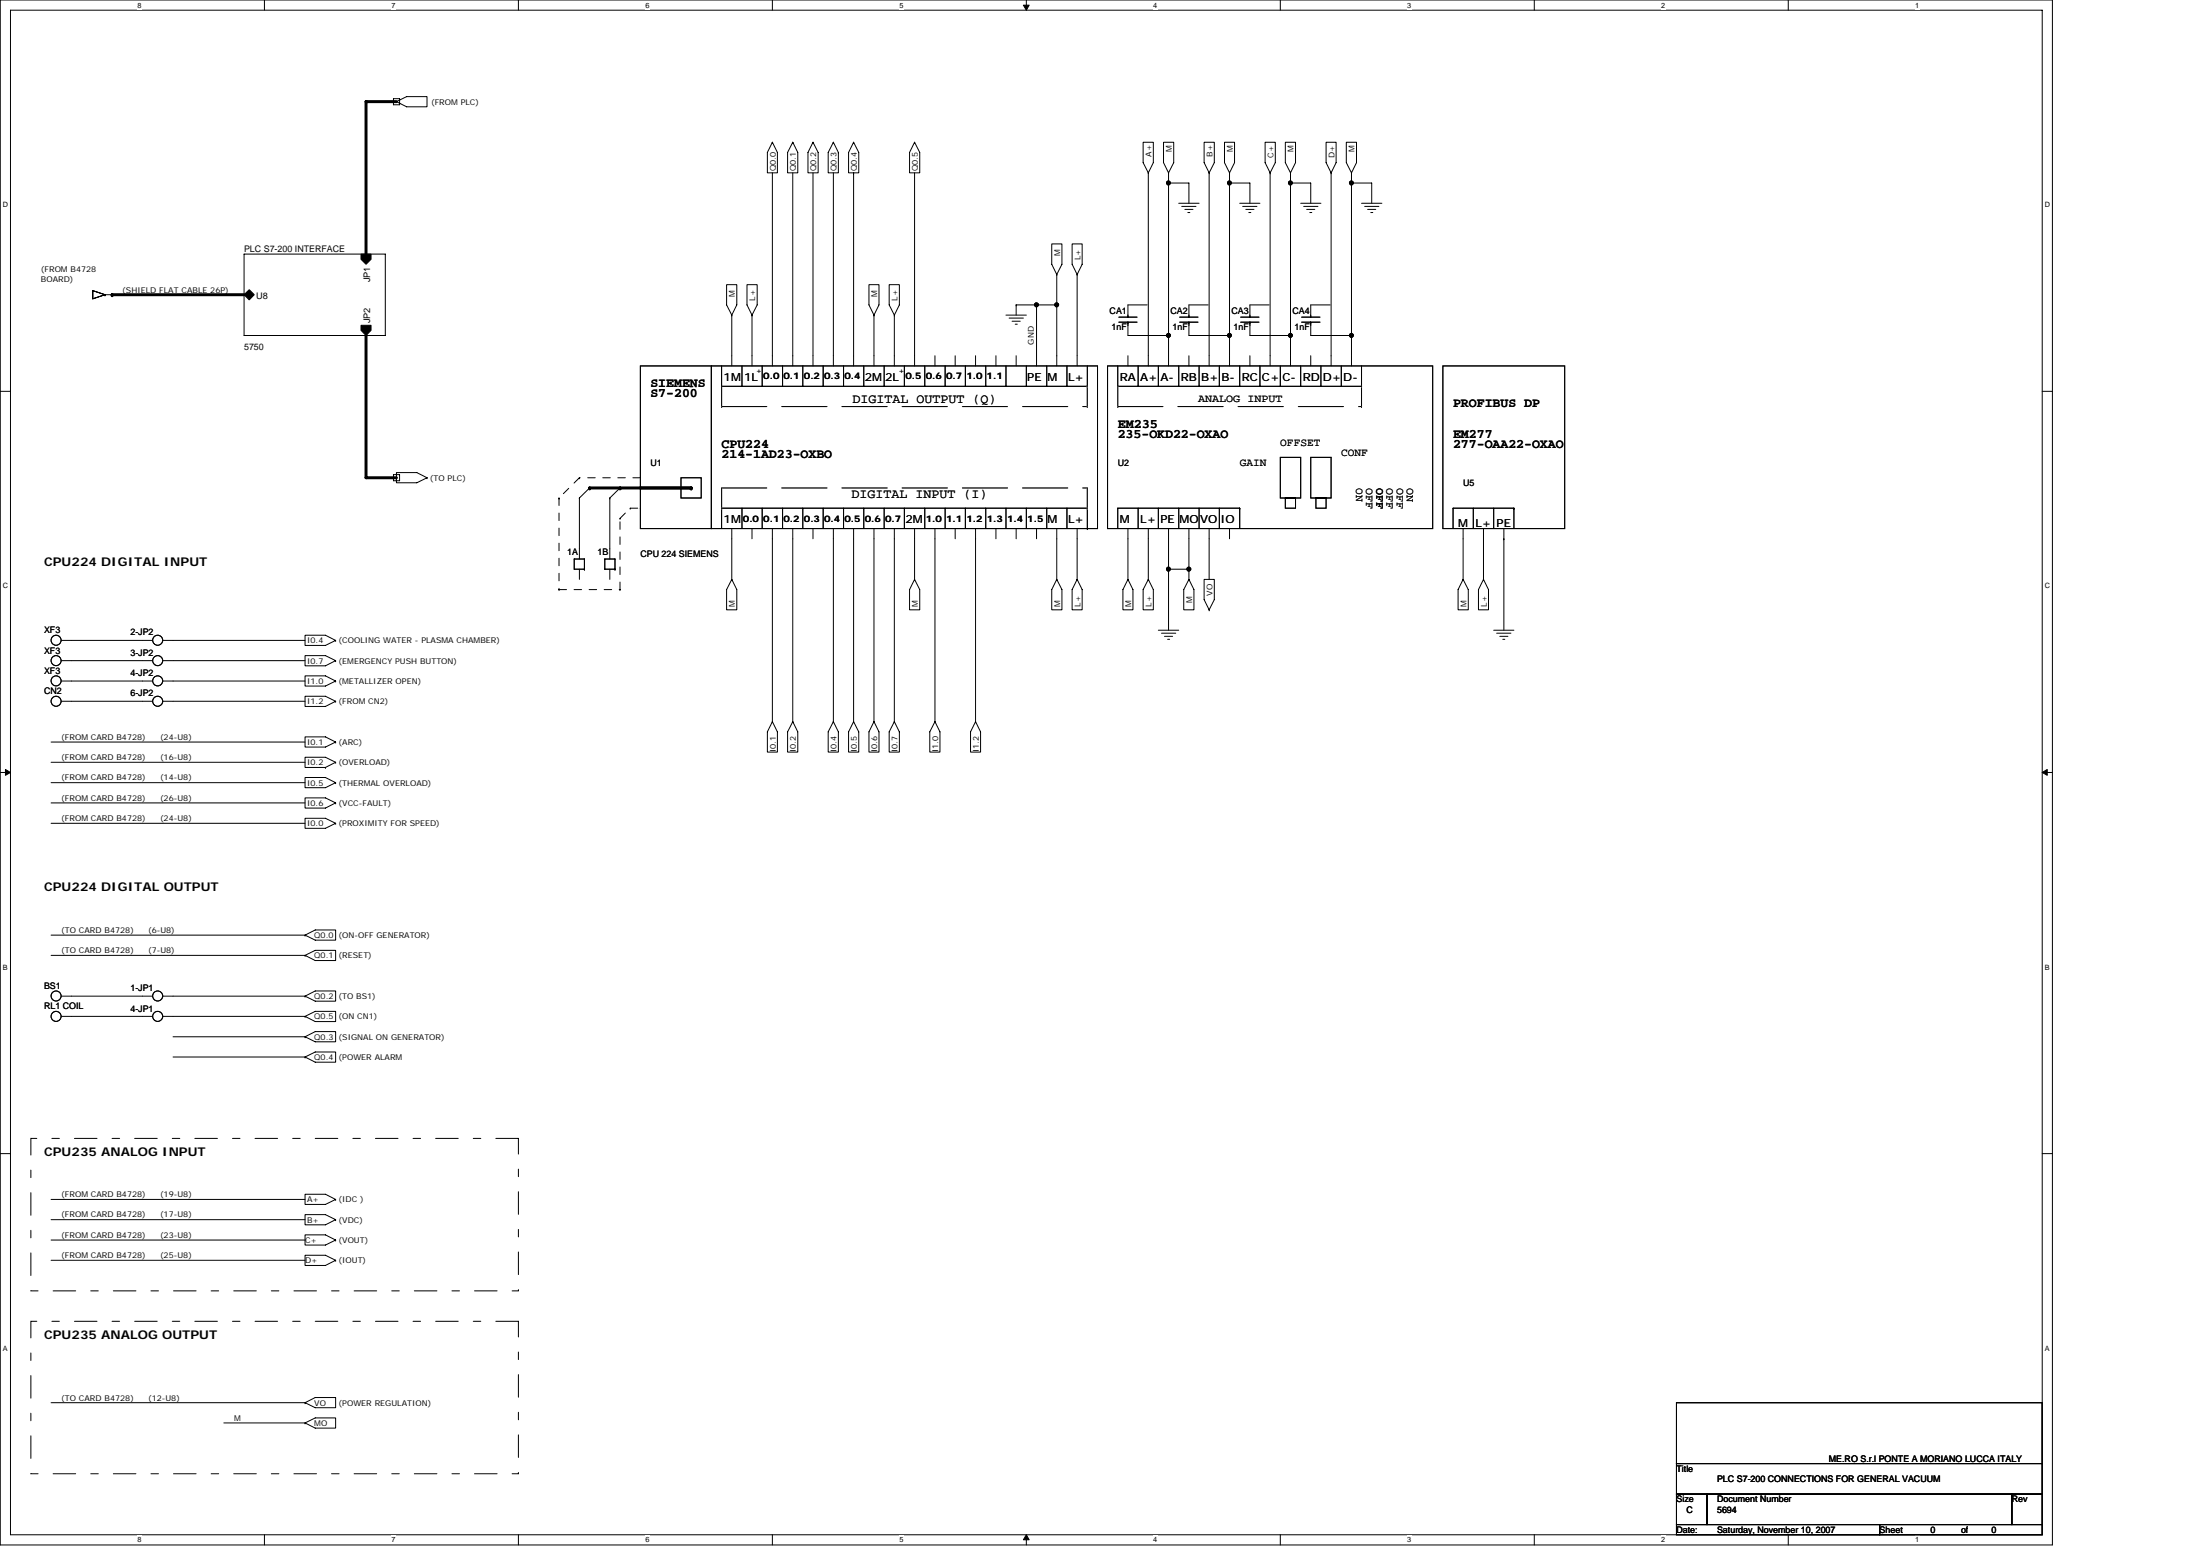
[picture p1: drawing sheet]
<svg xmlns="http://www.w3.org/2000/svg" width="297mm" height="210mm" viewBox="0 0 297 210" stroke-linecap="round" stroke-linejoin="round" font-family="sans-serif">
<path d="M0 0h277.1v208.5h-277.1zM1.4 1.4h274.3v205.7h-274.3z" fill="none" stroke="#000" stroke-width=".14"/>
<g fill="#fff">
<path d="M18.6 .1h.5v1.1h-.5z"/>
<path d="M18.6 207.3h.5v1.1h-.5z"/>
</g>
<path d="M35.7 0v1.4M35.7 207.1v1.4" fill="none" stroke="#000" stroke-width=".14"/>
<g fill="#fff">
<path d="M52.8 .1h.6v1.1h-.6z"/>
<path d="M52.8 207.3h.6v1.1h-.6z"/>
</g>
<path d="M70 0v1.4M70 207.1v1.4" fill="none" stroke="#000" stroke-width=".14"/>
<g fill="#fff">
<path d="M87.1 .1h.6v1.1h-.6z"/>
<path d="M87.1 207.3h.6v1.1h-.6z"/>
</g>
<path d="M104.3 0v1.4M104.3 207.1v1.4" fill="none" stroke="#000" stroke-width=".14"/>
<g fill="#fff">
<path d="M121.4 .1h.6v1.1h-.6z"/>
<path d="M121.4 207.3h.6v1.1h-.6z"/>
</g>
<path d="M138.6 0v1.4M138.6 207.1v1.4" fill="none" stroke="#000" stroke-width=".14"/>
<path d="M138.2 .7h.8l-.4 .7zM138.6 207.1l.4 .7h-.8z" fill="#000" stroke="#000" stroke-width=".14"/>
<g fill="#fff">
<path d="M155.7 .1h.6v1.1h-.6z"/>
<path d="M155.7 207.3h.6v1.1h-.6z"/>
</g>
<path d="M172.9 0v1.4M172.9 207.1v1.4" fill="none" stroke="#000" stroke-width=".14"/>
<g fill="#fff">
<path d="M190 .1h.6v1.1h-.6z"/>
<path d="M190 207.3h.6v1.1h-.6z"/>
</g>
<path d="M207.2 0v1.4M207.2 207.1v1.4" fill="none" stroke="#000" stroke-width=".14"/>
<g fill="#fff">
<path d="M224.3 .1h.5v1.1h-.5z"/>
<path d="M224.3 207.3h.5v1.1h-.5z"/>
</g>
<path d="M241.4 0v1.4M241.4 207.1v1.4" fill="none" stroke="#000" stroke-width=".14"/>
<g fill="#fff">
<path d="M258.6 .1h.5v1.1h-.5z"/>
<path d="M258.6 207.3h.5v1.1h-.5z"/>
<path d="M.4 27.1h.7v1.1h-.7z"/>
<path d="M276.1 27.1h.7v1.1h-.7z"/>
<path d="M.4 78.5h.7v1.1h-.7z"/>
<path d="M276.1 78.5h.7v1.1h-.7z"/>
</g>
<path d="M0 52.8h1.4M275.7 52.8h1.4" fill="none" stroke="#000" stroke-width=".14"/>
<g fill="#fff">
<path d="M.4 130h.7v1.1h-.7z"/>
<path d="M276.1 130h.7v1.1h-.7z"/>
</g>
<path d="M0 104.2h1.4M275.7 104.2h1.4" fill="none" stroke="#000" stroke-width=".14"/>
<path d="M.7 103.8l.7 .4-.7 .4zM275.7 104.2l.7-.4v.8z" fill="#000" stroke="#000" stroke-width=".14"/>
<g fill="#fff">
<path d="M.4 181.4h.7v1.1h-.7z"/>
<path d="M276.1 181.4h.7v1.1h-.7z"/>
</g>
<g fill="none" stroke="#000" stroke-width=".14">
<path d="M53.1 13.3h.9v.8h-.9zM53.5 13.7l1.4-.7h2.8v1.4h-2.8zM53.5 13.7h.1M104.3 19.2l.7 1.4v2.7h-1.4v-2.7zM104.3 19.2h.1M107 19.2l.7 1.4v2.7h-1.4v-2.7zM107 19.2h.1M109.8 19.2l.7 1.4v2.7h-1.4v-2.7zM109.8 19.2h.1M112.5 19.2l-.7 1.4v2.7h1.4v-2.7M112.5 19.2h.1M112.5 19.2l.7 1.4"/>
<path d="M115.2 19.2l.7 1.4v2.7h-1.3v-2.7zM115.2 19.2h.1M123.5 19.2l.7 1.4v2.7h-1.4v-2.7zM123.5 19.2h.1M154.3 19.2h1.4v2.7l-.7 1.4-.7-1.4zM157.1 19.2h1.4v2.7l-.7 1.4-.7-1.4zM162.6 19.2h1.4v2.7l-.7 1.4-.7-1.4zM165.3 19.2h1.4v2.7l-.7 1.4-.7-1.4zM170.8 19.2h1.4v2.7l-.7 1.4-.7-1.4zM173.5 19.2h1.4v2.7l-.7 1.4-.7-1.4zM179 19.2h1.4v2.7l-.7 1.4-.7-1.4zM181.8 19.2h1.4v2.7l-.7 1.4-.7-1.4z"/>
<path d="M12.5 39.2l1.7 .6-1.7 .5zM14.2 39.8h.1M14.2 39.8h1.3M33 34.3h19v11h-19zM98.1 38.4h1.4v2.7l-.7 1.4-.7-1.4zM100.9 38.4h1.3v2.7l-.7 1.4-.6-1.4zM104.3 23.3v26.1M107 23.3v26.1M109.8 23.3v26.1M112.5 23.3v26.1M113.2 20.6h.1M115.2 23.3h.1"/>
<path d="M115.2 23.3v26.1M117.3 38.4h1.4v2.7l-.7 1.4-.7-1.4zM120.1 38.4h1.3v2.7l-.6 1.4-.7-1.4zM123.5 23.3v26.1M142 32.9h1.4v2.8l-.7 1.3-.7-1.3zM142.7 37v4.1h-2.7v8.3M142.7 37h.1M144.8 32.9h1.3v2.8l-.7 1.3-.6-1.3zM145.4 37v12.4M145.4 37h.1M155 23.3v26.1M155 23.3h.1"/>
<path d="M157.8 24.7h2.7v2.7M157.8 23.3v1.4M157.8 24.7v20.6h-5.5v-1.8M157.8 24.7h.1M157.8 23.3h.1M159.1 27.4h2.8M159.6 27.9h1.9M160 28.3h1.1M160.4 28.7h.3M163.3 23.3v26.1M163.3 23.3h.1M166 24.7h2.8v2.7"/>
<path d="M166 23.3v1.4M166 24.7v20.6h-5.5v-1.8M166 24.7h.1M166 23.3h.1M167.4 27.4h2.7M167.8 27.9h1.9M168.2 28.3h1.1M168.6 28.7h.3M171.5 23.3v26.1M171.5 23.3h.1M174.2 24.7h2.8v2.7M174.2 23.3v1.4"/>
<path d="M174.2 24.7v20.6h-5.4v-1.8M174.2 24.7h.1M174.2 23.3h.1M175.6 27.4h2.7M176 27.9h1.9M176.4 28.3h1.1M176.8 28.7h.3M179.7 23.3v26.1M179.7 23.3h.1M182.5 24.7h2.7v2.7M182.5 23.3v1.4M182.5 24.7v20.6h-5.5v-1.8"/>
<path d="M182.5 24.7h.1M182.5 23.3h.1M183.8 27.4h2.8M184.3 27.9h1.9M184.7 28.3h1.1M185.1 28.7h.3M86.5 49.4h9.6v21.9h-9.6zM96.1 49.4h52.1v21.9h-52.1zM97.4 49.4v2.7h49.4v-2.7M98.8 42.5v6.9M98.8 42.5h.1M100.2 49.4v2.7"/>
<path d="M101.5 42.5v6.9M101.5 42.5h.1M102.9 49.4v2.7M105.7 49.4v2.7M108.4 49.4v2.7M111.1 49.4v2.7M113.9 49.4v2.7M116.6 49.4v2.7M118 42.5v6.9M118 42.5h.1M119.4 49.4v2.7M120.8 42.5v6.9"/>
<path d="M120.8 42.5h.1M122.1 49.4v2.7M124.9 49.4v2.7M126.2 48v1.4M127.6 49.4v2.7M129 48v1.4M130.3 49.4v2.7M131.7 48v1.4M133.1 49.4v2.7M134.5 48v1.4M135.8 42.5h2.8M135.8 49.4v2.7"/>
<path d="M136.2 42.9h2M136.6 43.3h1.1M137.1 43.8h.2M137.2 41.1h.1M137.2 41.1v1.4M137.2 41.1h2.8M137.2 48v1.4M138.6 49.4v2.7M141.3 49.4v2.7M142.7 41.1h.1M142.7 41.1v8.3M144.1 49.4v2.7"/>
<path d="M149.5 49.4h43.9v21.9h-43.9zM150.9 49.4v2.7h32.9v-2.7M151.1 43.5h2.4M151.1 42.8h2.4M152.3 43.5h.1M152.3 48v1.4M153.7 49.4v2.7M154.9 41.1h-2.6v1.7M156.4 49.4v2.7M157.8 45.3h.1M157.8 45.3v4.1M159.1 49.4v2.7"/>
<path d="M159.3 43.5h2.5M159.3 42.8h2.5M160.5 43.5h.1M160.5 48v1.4M161.9 49.4v2.7M163.1 41.1h-2.6v1.7M164.6 49.4v2.7M166 45.3h.1M166 45.3v4.1M167.4 49.4v2.7M167.5 43.5h2.5M167.5 42.8h2.5"/>
<path d="M168.8 43.5h.1M168.8 48v1.4M170.1 49.4v2.7M171.4 41.1h-2.6v1.7M172.9 49.4v2.7M174.2 45.3v4.1M175.6 49.4v2.7M175.7 43.5h2.5M175.7 42.8h2.5M177 43.5h.1M177 48v1.4M178.3 49.4v2.7"/>
<path d="M179.6 41.1h-2.6v1.7M181.1 49.4v2.7M182.5 45.3v4.1M194.8 49.4h16.5v21.9h-16.5zM53.1 64.1h.9v.8h-.9zM53.5 63.8h2.8l1.4 .7-1.4 .7h-2.8zM57.7 64.5h.1M77.5 75.4h1.4v1.4h-1.4zM78.2 67.2v8.2M78.2 67.2h.1M78.2 76.8v1.4M78.9 76.8h.1"/>
<path d="M79.6 65.8l-1.4 1.4M81.7 75.4h1.3v1.4h-1.3zM82.3 67.2v8.2M82.3 67.2h.1M82.3 76.8v1.4M83 76.8h.1M83.7 65.8l-1.4 1.4M86.5 65.8h.1M91.9 64.5h2.8v2.7h-2.8zM97.4 71.3v-2.7h49.4v2.7M98.8 71.3v6.9M98.8 78.2l.7 1.4v2.7h-1.4v-2.7z"/>
<path d="M98.8 78.2h.1M100.2 68.6v2.7M101.5 71.3v1.4M102.9 68.6v2.7M104.3 71.3v26.1M105.7 68.6v2.7M107 71.3v26.1M108.4 68.6v2.7M109.8 71.3v1.4M111.1 68.6v2.7M112.5 71.3v26.1M113.9 68.6v2.7"/>
<path d="M115.2 71.3v26.1M116.6 68.6v2.7M118 71.3v26.1M119.4 68.6v2.7M120.8 71.3v26.1M122.1 68.6v2.7M123.5 71.3v6.9M123.5 78.2l.7 1.4v2.7h-1.4v-2.7zM123.5 78.2h.1M124.9 68.6v2.7M126.2 71.3v26.1M127.6 68.6v2.7"/>
<path d="M129 71.3v1.4M130.3 68.6v2.7M131.7 71.3v26.1M133.1 68.6v2.7M134.5 71.3v1.4M135.8 68.6v2.7M137.2 71.3v1.4M138.6 68.6v2.7M140 71.3v1.4M141.3 68.6v2.7M142.7 71.3v6.9M142.7 78.2l.7 1.4v2.7h-1.4v-2.7z"/>
<path d="M142.7 78.2h.1M144.1 68.6v2.7M145.4 71.3v6.9M145.4 78.2l.7 1.4v2.7h-1.3v-2.7zM145.4 78.2h.1M146.8 71.3h.1M152.3 71.3v6.9M152.3 78.2l.7 1.4v2.7h-1.4v-2.7zM152.3 78.2h.1M153.7 68.6v2.7M155 71.3v6.9M155 78.2l.7 1.4v2.7h-1.4v-2.7z"/>
<path d="M155 78.2h.1M156.4 68.6v2.7M157.8 76.8h.1M157.8 76.8h2.7M157.8 71.3v5.5M157.8 76.8v8.2M159.1 68.6v2.7M160.5 76.8h.1M160.5 71.3v5.5M160.5 78.2l.7 1.4v2.7h-1.4v-2.7zM160.5 78.2h.1M160.5 76.8v1.4"/>
<path d="M161.9 68.6v2.7M162.6 78.2h1.4v2.7l-.7 1.4-.7-1.4zM163.3 71.3v6.9M164.6 68.6v2.7M166 71.3v1.4M167.4 68.6h-16.5v2.7M167.4 68.6v2.7M167.4 68.6h.1M172.9 61.7h2.7v5.5h-2.7zM173.5 67.2h1.4v1.4h-1.4zM177 61.7h2.7v5.5h-2.7zM177.7 67.2h1.3v1.4h-1.3z"/>
<path d="M197.5 71.3v6.9M197.5 78.2l.7 1.4v2.7h-1.3v-2.7zM197.5 78.2h.1M198.9 68.6v2.7M200.3 71.3v6.9M200.3 78.2l.7 1.4v2.7h-1.4v-2.7zM200.3 78.2h.1M201.7 68.6v2.7M203 72.7h.1M203 71.3v13.7M204.4 68.6h-8.2v2.7M204.4 68.6v2.7"/>
<path d="M204.4 68.6h.1M8.3 86.4h12.3M8.3 89.2h12.3M8.3 91.9h12.3M8.3 94.6h12.3M22 86.4h19.2M22 89.2h19.2M22 91.9h19.2M22 94.6h19.2M41.2 85.7h2.7l1.4 .7-1.4 .7h-2.7zM41.2 88.5h2.7l1.4 .7-1.4 .7h-2.7zM41.2 91.2h2.7l1.4 .7-1.4 .7h-2.7z"/>
<path d="M41.2 99.4h2.7l1.4 .7-1.4 .7h-2.7zM41.2 94h2.7l1.4 .6-1.4 .7h-2.7zM45.3 86.4h.1M45.3 89.2h.1M45.3 91.9h.1M45.3 94.6h.1M104.3 97.4l.7 1.4v2.7h-1.4v-2.7zM104.3 97.4h.1M107 97.4l.7 1.4v2.7h-1.4v-2.7zM107 97.4h.1M112.5 97.4l.7 1.4v2.7h-1.4v-2.7zM112.5 97.4h.1"/>
<path d="M115.2 97.4l.7 1.4v2.7h-1.3v-2.7zM115.2 97.4h.1M118 97.4l.7 1.4v2.7h-1.4v-2.7zM118 97.4h.1M120.8 97.4l.6 1.4v2.7h-1.3v-2.7zM120.8 97.4h.1M126.2 97.4l.7 1.4v2.7h-1.4v-2.7zM126.2 97.4h.1M131.7 97.4l.7 1.4v2.7h-1.4v-2.7zM131.7 97.4h.1M156.4 85h2.7M156.8 85.4h1.9"/>
<path d="M157.2 85.9h1.1M157.6 86.3h.3M163.3 82.3h.1M201.7 85h2.7M202.1 85.4h1.9M202.5 85.9h1.1M202.9 86.3h.3M6.9 100.1h34.3M6.9 102.9h34.3M6.9 105.6h34.3M6.9 108.4h34.3M6.9 111.1h34.3"/>
<path d="M41.2 104.9h2.7l1.4 .7-1.4 .7h-2.7zM41.2 107.7h2.7l1.4 .7-1.4 .7h-2.7zM41.2 110.4h2.7l1.4 .7-1.4 .7h-2.7zM43.9 103.6h.1M45.3 100.1h.1M45.3 102.9l-1.4-.7h-2.7v1.4h2.7M45.3 102.9h.1M45.3 105.6h.1M45.3 108.4h.1M45.3 111.1h.1M45.3 102.9l-1.4 .7M6.9 126.2h34.3"/>
<path d="M6.9 128.9h34.3M8.3 137.2h12.3M8.3 134.4h12.3M22 137.2h19.2M22 134.4h19.2M23.4 139.9h17.8M41.2 126.2l1.4-.7h2.7v1.4h-2.7zM41.2 126.2h.1M41.2 128.9l1.4-.7h2.7v1.4h-2.7zM41.2 128.9h.1M41.2 137.2l1.4-.7h2.7v1.4h-2.7zM41.2 137.2h.1"/>
<path d="M41.2 134.4l1.4-.7h2.7v1.4h-2.7zM41.2 134.4h.1M41.2 139.9l1.4-.7h2.7v1.4h-2.7zM41.2 139.9h.1M0 155.7h1.4M23.4 142.6h17.8M41.2 142.6l1.4-.6h2.7v1.3h-2.7zM41.2 142.6h.1M275.7 155.7h1.4M6.9 161.9h34.3M6.9 164.6h34.3M6.9 167.3h34.3"/>
<path d="M6.9 170.1h34.3M41.2 161.2h2.7l1.4 .7-1.4 .6h-2.7zM41.2 163.9h2.7l1.4 .7-1.4 .7h-2.7zM41.2 166.6h2.7l1.4 .7-1.4 .7h-2.7zM41.2 169.4h2.7l1.4 .7-1.4 .7h-2.7zM45.3 161.9h.1M45.3 164.6h.1M45.3 167.3h.1M45.3 170.1h.1M6.9 189.3h34.3M30.2 192h11M41.2 189.3l1.4-.7h2.7v1.4h-2.7z"/>
<path d="M41.2 189.3h.1M41.2 192l1.4-.7h2.7v1.4h-2.7zM41.2 192h.1M226.4 189.3h49.3v8.2h-49.3zM226.4 197.5h49.3v4.1h-49.3zM226.4 201.6h4.1v4.1h-4.1zM226.4 205.7h27.4v1.4h-27.4zM230.5 201.6h41.1v4.1h-41.1zM253.8 205.7h21.9v1.4h-21.9zM271.6 201.6h4.1v4.1h-4.1z"/>
<circle cx="7.6" cy="94.6" r=".68"/>
<circle cx="7.6" cy="86.4" r=".68"/>
<circle cx="7.6" cy="89.2" r=".68"/>
<circle cx="7.6" cy="91.9" r=".68"/>
<circle cx="21.3" cy="94.6" r=".68"/>
<circle cx="21.3" cy="86.4" r=".68"/>
<circle cx="21.3" cy="89.2" r=".68"/>
<circle cx="21.3" cy="91.9" r=".68"/>
<circle cx="7.6" cy="134.4" r=".68"/>
<circle cx="7.6" cy="137.2" r=".68"/>
<circle cx="21.3" cy="134.4" r=".68"/>
<circle cx="21.3" cy="137.2" r=".68"/>
</g>
<path d="M53.5 13.7h-4.1v20.6M15.1 39.8h.1M15.1 39.8h17.9M49.4 45.3v19.2h4.1M79.6 65.8h.1M79.6 65.8h13.7M83.7 65.8h.1M93.3 65.8h.1" fill="none" stroke="#000" stroke-width=".4"/>
<g fill="#000" stroke="#000" stroke-width=".14">
<path d="M33 39.8l.7-.7 .6 .7-.6 .7z" fill-rule="evenodd"/>
<path d="M48.7 34.3h1.4v.7l-.7 .7-.7-.7z" fill-rule="evenodd"/>
<path d="M48.7 43.9h1.4v.7l-.7 .7-.7-.7z" fill-rule="evenodd"/>
<circle cx="157.8" cy="24.7" r=".27"/>
<circle cx="166" cy="24.7" r=".27"/>
<circle cx="174.2" cy="24.7" r=".27"/>
<circle cx="182.5" cy="24.7" r=".27"/>
<circle cx="139.9" cy="41.1" r=".27"/>
<circle cx="142.7" cy="41.1" r=".27"/>
<circle cx="157.8" cy="45.3" r=".27"/>
<circle cx="166" cy="45.3" r=".27"/>
<circle cx="174.2" cy="45.3" r=".27"/>
<circle cx="182.5" cy="45.3" r=".27"/>
<circle cx="157.8" cy="76.8" r=".27"/>
<circle cx="160.5" cy="76.8" r=".27"/>
</g>
<path d="M4.2 153.6h65.8v20.6h-65.8zM4.2 178.3h65.8v20.6h-65.8z" fill="none" stroke="#000" stroke-width=".14" stroke-dasharray="3 2 1 2"/>
<g fill="none" stroke="#000" stroke-width=".14" stroke-dasharray="1 1 1 1 1 1 1 1">
<path d="M75.5 67.2h.1M75.5 67.2v12.4M75.5 79.6h.1M75.5 79.6h8.2M78.2 64.5h.1M78.2 64.5l-2.7 2.7M83.7 79.6h.1M83.7 79.6v-9.6M83.7 70h.1M83.7 70l1.4-1.4M85.1 68.6h.1M85.1 68.6h1.4"/>
<path d="M86.5 64.5h-8.3M86.5 68.6h.1"/>
</g>
<g fill="none" stroke="#fff" stroke-width=".14" stroke-dasharray="6.1 2">
<path d="M97.4 52.1v2.8M97.4 54.9h.1M97.4 54.9h49.4M146.8 54.9h.1M146.8 54.9v-2.8M146.8 52.1h.1M150.9 52.1v2.8M150.9 54.9h.1M150.9 54.9h32.9M183.8 54.9h.1M183.8 54.9v-2.8M183.8 52.1h.1"/>
<path d="M97.4 65.8h49.4M97.4 65.8v2.8M97.4 68.6h.1M146.8 65.8h.1M146.8 65.8v2.8M146.8 68.6h.1"/>
</g>
<g fill="none" stroke="#000" stroke-width=".14" stroke-dasharray="6.1 2">
<path d="M97.4 52.1v2.8M97.4 54.9h.1M97.4 54.9h49.4M146.8 54.9h.1M146.8 54.9v-2.8M146.8 52.1h.1M150.9 52.1v2.8M150.9 54.9h.1M150.9 54.9h32.9M183.8 54.9h.1M183.8 54.9v-2.8M183.8 52.1h.1"/>
<path d="M97.4 65.8h49.4M97.4 65.8v2.8M97.4 68.6h.1M146.8 65.8h.1M146.8 65.8v2.8M146.8 68.6h.1"/>
</g>
<g font-size="1.8">
<text x="87.8" y="52.2">SIEMENS</text>
<text x="87.8" y="53.6">S7-200</text>
<text x="115.1" y="54.3">DIGITAL OUTPUT (Q)</text>
<text x="150.9" y="57.7">EM235</text>
<text x="150.9" y="59.1">235-OKD22-OXAO</text>
<text x="196.2" y="54.9">PROFIBUS DP</text>
<text x="196.2" y="59.1">EM277</text>
<text x="97.4" y="60.5">CPU224</text>
<text x="97.4" y="61.8">214-1AD23-OXBO</text>
<text x="196.2" y="60.5">277-OAA22-OXAO</text>
<text x="115" y="67.2">DIGITAL INPUT (I)</text>
</g>
<g font-size="1.6">
<text x="5.9" y="76.4">CPU224 DIGITAL INPUT</text>
<text x="5.9" y="120.3">CPU224 DIGITAL OUTPUT</text>
<text x="5.9" y="155.9">CPU235 ANALOG INPUT</text>
<text x="5.9" y="180.6">CPU235 ANALOG OUTPUT</text>
</g>
<g font-size="1.5">
<text x="97.7" y="51.4">1M</text>
<text x="100.5" y="51.4">1L</text>
<text x="116.8" y="51.4">2M2L</text>
<text x="138.7" y="51.4">PE M</text>
<text x="144.2" y="51.4">L+</text>
<text x="151.2" y="51.4">RA A+ A- RB B+ B- RC C+ C- RD D+D-</text>
<text x="161.8" y="54.3">ANALOG INPUT</text>
<text x="167.4" y="62.9">GAIN</text>
<text x="172.9" y="60.2">OFFSET</text>
<text x="181.1" y="61.6">CONF</text>
<text x="183.1" y="65.8" transform="rotate(90 183.1 65.8)">ON</text>
<text x="184.5" y="65.8" transform="rotate(90 184.5 65.8)">OFF</text>
<text x="185.8" y="65.8" transform="rotate(90 185.8 65.8)">OFF</text>
<text x="187.2" y="65.8" transform="rotate(90 187.2 65.8)">OFF</text>
<text x="188.6" y="65.8" transform="rotate(90 188.6 65.8)">OFF</text>
<text x="189.9" y="65.8" transform="rotate(90 189.9 65.8)">ON</text>
<text x="97.7" y="70.6">1M</text>
<text x="122.3" y="70.6">2M</text>
<text x="141.5" y="70.6">M</text>
<text x="144.2" y="70.6">L+</text>
<text x="151.2" y="70.6">M</text>
<text x="153.9" y="70.6">L+ PE MOVO IO</text>
<text x="196.9" y="71.1">M L+ PE</text>
</g>
<g font-size="1.2">
<text x="33" y="34">PLC S7-200 INTERFACE</text>
<text x="34.6" y="40.3">U8</text>
<text x="50" y="38.1" transform="rotate(-90 50 38.1)">JP1</text>
<text x="33" y="47.2">5750</text>
<text x="50" y="43.6" transform="rotate(-90 50 43.6)">JP2</text>
<text x="149.8" y="42.4">CA1</text>
<text x="150.1" y="44.6">1nF</text>
<text x="158" y="42.4">CA2</text>
<text x="158.3" y="44.6">1nF</text>
<text x="166.3" y="42.4">CA3</text>
<text x="166.6" y="44.6">1nF</text>
<text x="174.5" y="42.4">CA4</text>
<text x="174.8" y="44.6">1nF</text>
<text x="103.1" y="51.2">0.0 0.1 0.2 0.3 0.4</text>
<text x="122.3" y="51.2">0.5 0.6 0.7 1.0 1.1</text>
<text x="87.8" y="62.8">U1</text>
<text x="150.9" y="62.8">U2</text>
<text x="197.5" y="65.6">U5</text>
<text x="100.3" y="70.4">0.0 0.1 0.2 0.3 0.4 0.5 0.6 0.7</text>
<text x="125" y="70.4">1.0 1.1 1.2 1.3 1.4 1.5</text>
<text x="76.6" y="74.9">1A</text>
<text x="80.7" y="74.9">1B</text>
<text x="86.5" y="75.2">CPU 224 SIEMENS</text>
<text x="5.9" y="88.2">XF3</text>
<text x="5.9" y="85.5">XF3</text>
<text x="17.6" y="88.5">3-JP2</text>
<text x="17.6" y="85.7">2-JP2</text>
<text x="5.9" y="91">XF3</text>
<text x="5.9" y="93.7">CN2</text>
<text x="17.6" y="91.2">4-JP2</text>
<text x="17.6" y="94">6-JP2</text>
<text x="5.9" y="136.2">RL1 COIL</text>
<text x="5.9" y="133.5">BS1</text>
<text x="17.6" y="136.5">4-JP1</text>
<text x="17.6" y="133.8">1-JP1</text>
<text x="246.9" y="197.3">ME.RO S.r.l PONTE A MORIANO LUCCA ITALY</text>
<text x="226.4" y="198.6">Title</text>
<text x="226.4" y="202.8">Size</text>
<text x="231.8" y="202.8">Document Number</text>
<text x="231.8" y="200">PLC S7-200 CONNECTIONS FOR GENERAL VACUUM</text>
<text x="271.6" y="202.8">Rev</text>
<text x="226.4" y="206.9">Date:</text>
<text x="227.7" y="204.1">C</text>
<text x="231.8" y="204.1">5694</text>
<text x="231.8" y="206.9">Saturday, November 10, 2007</text>
<text x="253.8" y="206.9">Sheet</text>
<text x="260.6" y="206.9">0</text>
<text x="264.8" y="206.9">of</text>
<text x="268.9" y="206.9">0</text>
</g>
<g font-size="1.1">
<text x="58.2" y="14.1">(FROM PLC)</text>
<text x="104.7" y="23.1" transform="rotate(-90 104.7 23.1)">Q0.0</text>
<text x="107.5" y="23.1" transform="rotate(-90 107.5 23.1)">Q0.1</text>
<text x="110.2" y="23.1" transform="rotate(-90 110.2 23.1)">Q0.2</text>
<text x="112.9" y="23.1" transform="rotate(-90 112.9 23.1)">Q0.3</text>
<text x="115.7" y="23.1" transform="rotate(-90 115.7 23.1)">Q0.4</text>
<text x="123.9" y="23.1" transform="rotate(-90 123.9 23.1)">Q0.5</text>
<text x="155.5" y="21.1" transform="rotate(-90 155.5 21.1)">A+</text>
<text x="158.2" y="20.4" transform="rotate(-90 158.2 20.4)">M</text>
<text x="163.7" y="21.1" transform="rotate(-90 163.7 21.1)">B+</text>
<text x="166.5" y="20.4" transform="rotate(-90 166.5 20.4)">M</text>
<text x="171.9" y="21.3" transform="rotate(-90 171.9 21.3)">C+</text>
<text x="174.7" y="20.4" transform="rotate(-90 174.7 20.4)">M</text>
<text x="180.2" y="21.3" transform="rotate(-90 180.2 21.3)">D+</text>
<text x="182.9" y="20.4" transform="rotate(-90 182.9 20.4)">M</text>
<text x="143.1" y="34.6" transform="rotate(-90 143.1 34.6)">M</text>
<text x="145.9" y="35.1" transform="rotate(-90 145.9 35.1)">L+</text>
<text x="5.5" y="36.7">(FROM B4728</text>
<text x="5.5" y="38">BOARD)</text>
<text x="16.5" y="39.5">(SHIELD FLAT CABLE 26P)</text>
<text x="99.2" y="40" transform="rotate(-90 99.2 40)">M</text>
<text x="102" y="40.6" transform="rotate(-90 102 40.6)">L+</text>
<text x="118.4" y="40" transform="rotate(-90 118.4 40)">M</text>
<text x="121.2" y="40.6" transform="rotate(-90 121.2 40.6)">L+</text>
<text x="139.6" y="46.5" transform="rotate(-90 139.6 46.5)">GND</text>
<text x="58.1" y="64.9">(TO PLC)</text>
<text x="99.2" y="81.9" transform="rotate(-90 99.2 81.9)">M</text>
<text x="123.9" y="81.9" transform="rotate(-90 123.9 81.9)">M</text>
<text x="143.1" y="81.9" transform="rotate(-90 143.1 81.9)">M</text>
<text x="145.9" y="81.9" transform="rotate(-90 145.9 81.9)">L+</text>
<text x="152.7" y="81.9" transform="rotate(-90 152.7 81.9)">M</text>
<text x="155.5" y="81.9" transform="rotate(-90 155.5 81.9)">L+</text>
<text x="160.9" y="81.3" transform="rotate(-90 160.9 81.3)">M</text>
<text x="163.7" y="80.4" transform="rotate(-90 163.7 80.4)">VO</text>
<text x="198" y="81.9" transform="rotate(-90 198 81.9)">M</text>
<text x="200.7" y="81.9" transform="rotate(-90 200.7 81.9)">L+</text>
<text x="41.5" y="86.8">I0.4</text>
<text x="41.5" y="89.6">I0.7</text>
<text x="45.7" y="86.8">(COOLING WATER - PLASMA CHAMBER)</text>
<text x="45.7" y="89.6">(EMERGENCY PUSH BUTTON)</text>
<text x="41.5" y="92.3">I1.0</text>
<text x="41.5" y="95">I1.2</text>
<text x="45.7" y="92.3">(METALLIZER OPEN)</text>
<text x="45.7" y="95">(FROM CN2)</text>
<text x="8.3" y="99.8">(FROM CARD B4728)</text>
<text x="21.6" y="99.8">(24-U8)</text>
<text x="41.5" y="100.5">I0.1</text>
<text x="45.7" y="100.5">(ARC)</text>
<text x="104.7" y="101.5" transform="rotate(-90 104.7 101.5)">I0.1</text>
<text x="107.5" y="101.5" transform="rotate(-90 107.5 101.5)">I0.2</text>
<text x="112.9" y="101.5" transform="rotate(-90 112.9 101.5)">I0.4</text>
<text x="115.7" y="101.5" transform="rotate(-90 115.7 101.5)">I0.5</text>
<text x="118.4" y="101.5" transform="rotate(-90 118.4 101.5)">I0.6</text>
<text x="121.2" y="101.5" transform="rotate(-90 121.2 101.5)">I0.7</text>
<text x="126.7" y="101.5" transform="rotate(-90 126.7 101.5)">I1.0</text>
<text x="132.2" y="101.5" transform="rotate(-90 132.2 101.5)">I1.2</text>
<text x="8.3" y="102.6">(FROM CARD B4728)</text>
<text x="8.3" y="105.3">(FROM CARD B4728)</text>
<text x="21.6" y="102.6">(16-U8)</text>
<text x="21.6" y="105.3">(14-U8)</text>
<text x="41.5" y="103.3">I0.2</text>
<text x="41.5" y="106">I0.5</text>
<text x="45.7" y="103.3">(OVERLOAD)</text>
<text x="45.7" y="106">(THERMAL OVERLOAD)</text>
<text x="8.3" y="108.1">(FROM CARD B4728)</text>
<text x="8.3" y="110.8">(FROM CARD B4728)</text>
<text x="21.6" y="108.1">(26-U8)</text>
<text x="21.6" y="110.8">(24-U8)</text>
<text x="41.5" y="108.8">I0.6</text>
<text x="41.5" y="111.5">I0.0</text>
<text x="45.7" y="108.8">(VCC-FAULT)</text>
<text x="45.7" y="111.5">(PROXIMITY FOR SPEED)</text>
<text x="8.3" y="125.9">(TO CARD B4728)</text>
<text x="20" y="125.9">(6-U8)</text>
<text x="8.3" y="128.7">(TO CARD B4728)</text>
<text x="20" y="128.7">(7-U8)</text>
<text x="42.4" y="126.6">Q0.0 (ON-OFF GENERATOR)</text>
<text x="42.4" y="129.3">Q0.1 (RESET)</text>
<text x="42.4" y="137.6">Q0.5 (ON CN1)</text>
<text x="42.4" y="134.8">Q0.2 (TO BS1)</text>
<text x="42.4" y="140.3">Q0.3 (SIGNAL ON GENERATOR)</text>
<text x="42.4" y="143">Q0.4 (POWER ALARM</text>
<text x="8.3" y="161.6">(FROM CARD B4728)</text>
<text x="21.6" y="161.6">(19-U8)</text>
<text x="8.3" y="164.3">(FROM CARD B4728)</text>
<text x="8.3" y="167">(FROM CARD B4728)</text>
<text x="21.6" y="164.3">(17-U8)</text>
<text x="21.6" y="167">(23-U8)</text>
<text x="41.2" y="167.7">C+</text>
<text x="41.5" y="162.2">A+</text>
<text x="41.5" y="165">B+</text>
<text x="45.7" y="162.2">(IDC )</text>
<text x="45.7" y="165">(VDC)</text>
<text x="45.7" y="167.7">(VOUT)</text>
<text x="8.3" y="169.8">(FROM CARD B4728)</text>
<text x="21.6" y="169.8">(25-U8)</text>
<text x="41.2" y="170.5">D+</text>
<text x="45.7" y="170.5">(IOUT)</text>
<text x="8.3" y="189">(TO CARD B4728)</text>
<text x="20" y="189">(12-U8)</text>
<text x="31.6" y="191.7">M</text>
<text x="42.4" y="189.7">VO</text>
<text x="45.7" y="189.7">(POWER REGULATION)</text>
<text x="42.4" y="192.4">MO</text>
</g>
<g font-size="1">
<text x="18.6" y="1">8</text>
<text x="52.8" y="1">7</text>
<text x="87.1" y="1">6</text>
<text x="121.4" y="1">5</text>
<text x="155.7" y="1">4</text>
<text x="190" y="1">3</text>
<text x="224.3" y="1">2</text>
<text x="258.6" y="1">1</text>
<text x=".4" y="28">D</text>
<text x="276.1" y="28">D</text>
<text x="102.1" y="50.3">+</text>
<text x="121.3" y="50.3">+</text>
<text x=".4" y="79.4">C</text>
<text x="276.1" y="79.4">C</text>
<text x=".4" y="130.9">B</text>
<text x="276.1" y="130.9">B</text>
<text x=".4" y="182.3">A</text>
<text x="276.1" y="182.3">A</text>
<text x="18.6" y="208.2">8</text>
<text x="52.8" y="208.2">7</text>
<text x="87.1" y="208.2">6</text>
<text x="121.4" y="208.2">5</text>
<text x="155.7" y="208.2">4</text>
<text x="190" y="208.2">3</text>
<text x="224.3" y="208.2">2</text>
<text x="258.6" y="208.2">1</text>
</g>
</svg>
